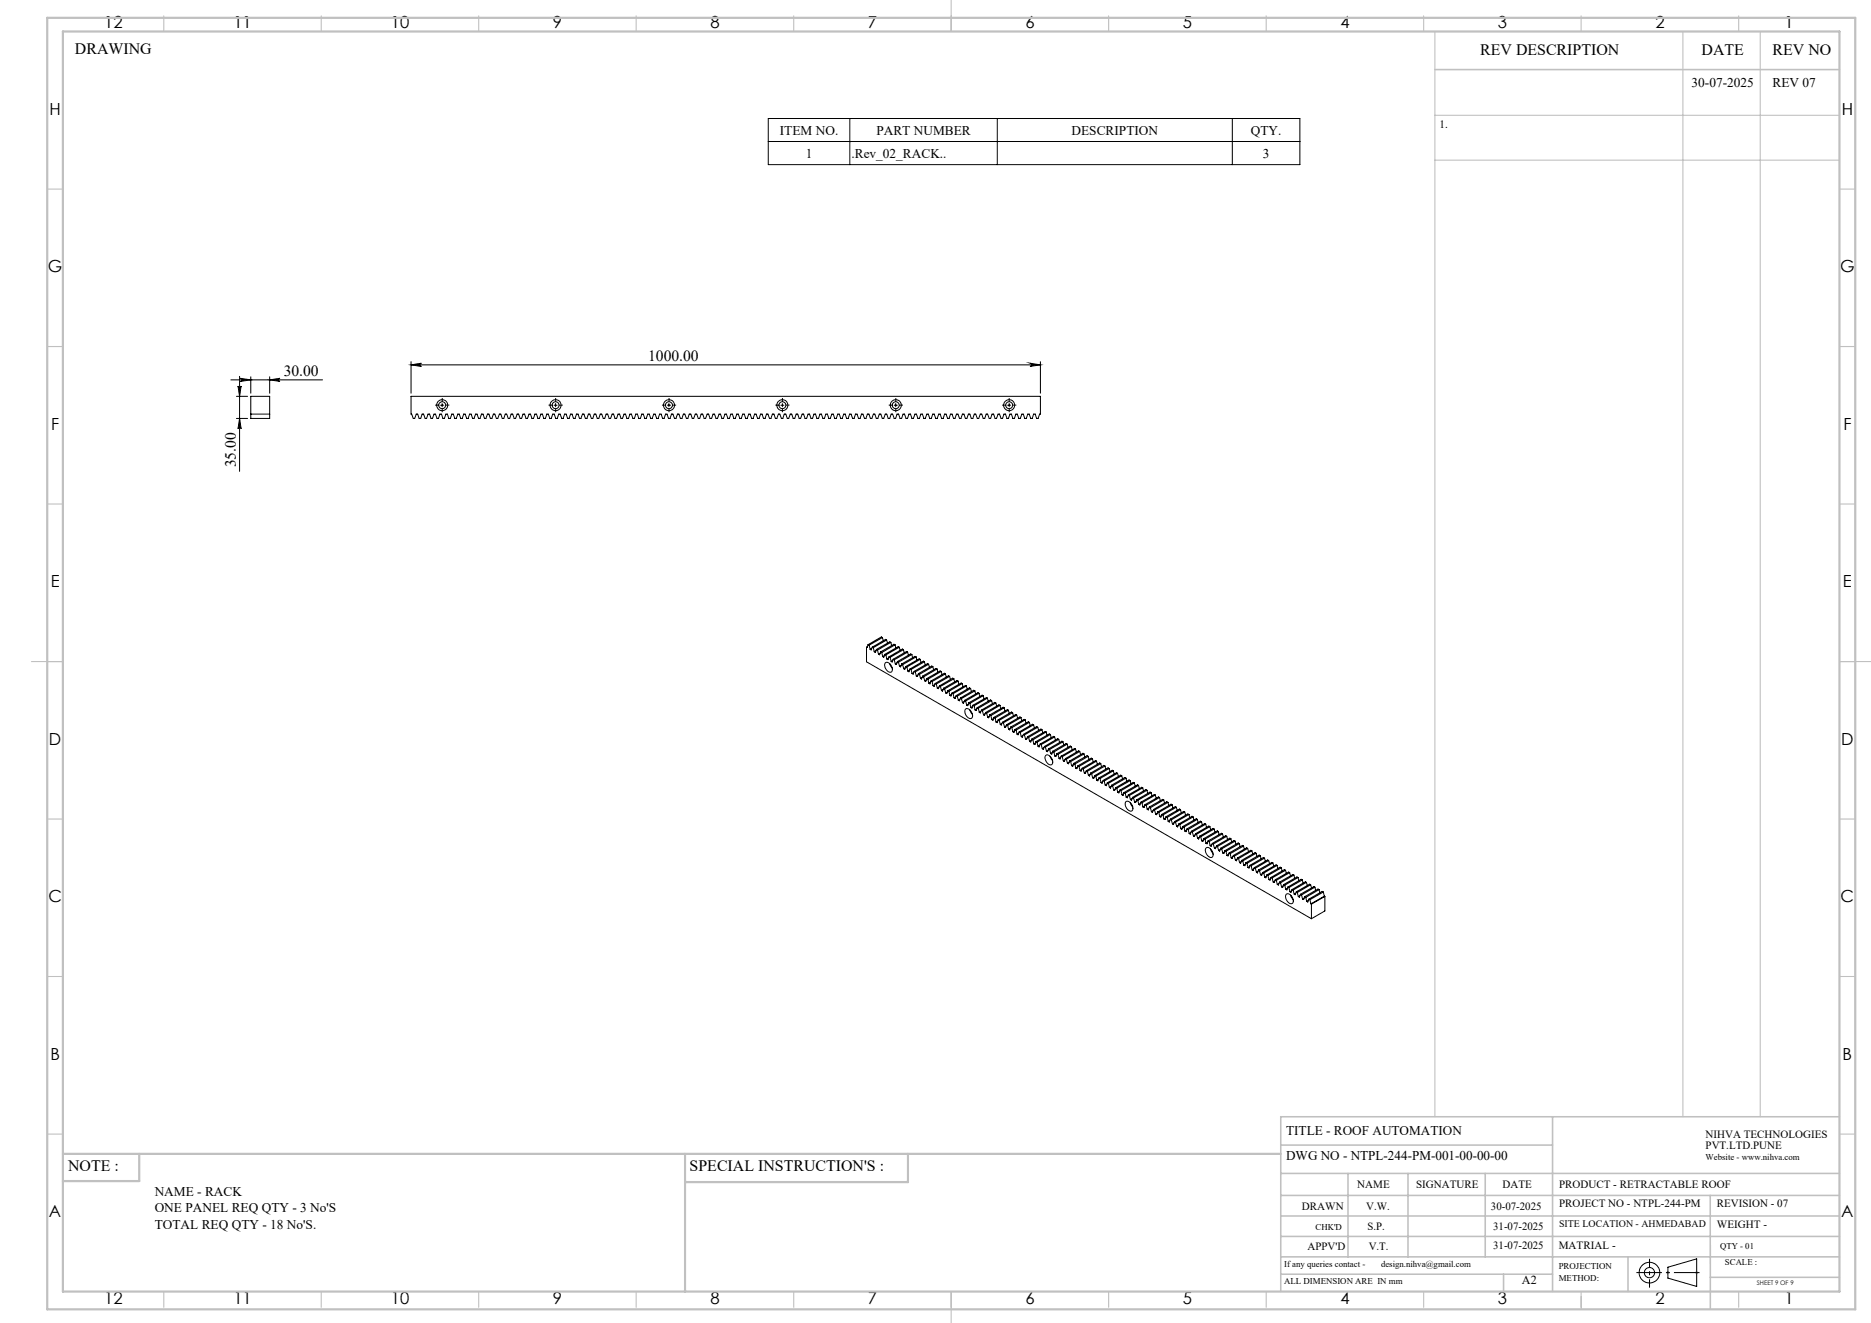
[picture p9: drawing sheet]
<svg xmlns="http://www.w3.org/2000/svg" width="594mm" height="420mm" viewBox="0 0 594 420" stroke-linecap="round" stroke-linejoin="round" font-family="sans-serif">
<g fill="none" stroke="#000" stroke-width=".32">
<path d="M243.9 37.6h168.8v14.7h-168.8zM269.8 37.6v14.7M316.6 37.6v14.7M391.2 37.6v14.7M243.9 44.9h168.8M76.1 119.5v30.1M79.6 119.6v5.2M85.6 119.6v5.2M130.5 114.8v10M130.5 115.8h199.8M130.5 115.8l3.3-.5a.51 .51 0 0 0-.5 .5 .51 .51 0 0 0 .5 .5zM327 115.3l3.3 .5-3.3 .5a.51 .51 0 0 0 .5-.5 .51 .51 0 0 0-.5-.5z"/>
<path d="M330.3 114.8v10M73.3 120.6h29.1M75.1 125.8h3.5M75.1 132.8h3.5M75.6 122.5a.49 .49 0 0 0 .5 .5 .49 .49 0 0 0 .5-.5l-.5 3.3zM76.1 132.8l.5 3.3a.49 .49 0 0 0-.5-.4 .49 .49 0 0 0-.5 .4zM76.3 120.1l3.3 .5-3.3 .5a.49 .49 0 0 0 .5-.5 .49 .49 0 0 0-.5-.5zM79.6 125.8h6v7h-6zM79.6 131.5h6M85.6 120.6l3.3-.5a.49 .49 0 0 0-.5 .5 .49 .49 0 0 0 .5 .5zM130.5 125.8h199.8v5.7h-.2l-.5 1.3h-.5l-.5-1.3h-.4l-.5 1.3h-.5l-.5-1.3h-.4l-.5 1.3h-.5l-.4-1.3h-.5l-.5 1.3h-.4l-.5-1.3h-.5l-.4 1.3h-.5l-.5-1.3h-.5l-.5 1.3h-.4l-.5-1.3h-.5l-.4 1.3h-.5l-.5-1.3h-.4l-.5 1.3h-.5l-.4-1.3h-.5l-.5 1.3h-.5l-.5-1.3h-.4l-.5 1.3h-.5l-.4-1.3h-.5l-.5 1.3h-.4l-.5-1.3h-.5l-.4 1.3h-.5l-.5-1.3h-.5l-.4 1.3h-.5l-.5-1.3h-.5l-.4 1.3h-.5l-.5-1.3h-.4l-.5 1.3h-.5l-.4-1.3h-.5l-.5 1.3h-.5l-.4-1.3h-.5l-.5 1.3h-.5l-.4-1.3h-.5l-.5 1.3h-.4l-.5-1.3h-.5l-.4 1.3h-.5l-.5-1.3h-.4l-.5 1.3h-.5l-.5-1.3h-.5l-.4 1.3h-.5l-.5-1.3h-.4l-.5 1.3h-.5l-.4-1.3h-.5l-.5 1.3h-.4l-.5-1.3h-.5l-.5 1.3h-.4l-.5-1.3h-.5l-.5 1.3h-.4l-.5-1.3h-.5l-.4 1.3h-.5l-.5-1.3h-.4l-.5 1.3h-.5l-.5-1.3h-.4l-.5 1.3h-.5l-.5-1.3h-.4l-.5 1.3h-.5l-.4-1.3h-.5l-.5 1.3h-.4l-.5-1.3h-.5l-.4 1.3h-.5l-.5-1.3h-.5l-.5 1.3h-.4l-.5-1.3h-.5l-.4 1.3h-.5l-.5-1.3h-.4l-.5 1.3h-.5l-.4-1.3h-.5l-.5 1.3h-.5l-.5-1.3h-.4l-.5 1.3h-.5l-.4-1.3h-.5l-.5 1.3h-.4l-.5-1.3h-.5l-.4 1.3h-.5l-.5-1.3h-.5l-.4 1.3h-.5l-.5-1.3h-.5l-.4 1.3h-.5l-.5-1.3h-.4l-.5 1.3h-.5l-.4-1.3h-.5l-.5 1.3h-.5l-.4-1.3h-.5l-.5 1.3h-.5l-.4-1.3h-.5l-.5 1.3h-.4l-.5-1.3h-.5l-.5 1.3h-.4l-.5-1.3h-.5l-.4 1.3h-.5l-.5-1.3h-.5l-.4 1.3h-.5l-.5-1.3h-.4l-.5 1.3h-.5l-.5-1.3h-.4l-.5 1.3h-.5l-.4-1.3h-.5l-.5 1.3h-.5l-.4-1.3h-.5l-.5 1.3h-.4l-.5-1.3h-.5l-.5 1.3h-.4l-.5-1.3h-.5l-.4 1.3h-.5l-.5-1.3h-.4l-.5 1.3h-.5l-.5-1.3h-.4l-.5 1.3h-.5l-.5-1.3h-.4l-.5 1.3h-.5l-.4-1.3h-.5l-.5 1.3h-.4l-.5-1.3h-.5l-.5 1.3h-.4l-.5-1.3h-.5l-.5 1.3h-.4l-.5-1.3h-.5l-.4 1.3h-.5l-.5-1.3h-.4l-.5 1.3h-.5l-.5-1.3h-.4l-.5 1.3h-.5l-.5-1.3h-.4l-.5 1.3h-.5l-.4-1.3h-.5l-.5 1.3h-.4l-.5-1.3h-.5l-.4 1.3h-.5l-.5-1.3h-.5l-.5 1.3h-.4l-.5-1.3h-.5l-.4 1.3h-.5l-.5-1.3h-.4l-.5 1.3h-.5l-.4-1.3h-.5l-.5 1.3h-.5l-.5-1.3h-.4l-.5 1.3h-.5l-.4-1.3h-.5l-.5 1.3h-.4l-.5-1.3h-.5l-.4 1.3h-.5l-.5-1.3h-.5l-.4 1.3h-.5l-.5-1.3h-.5l-.4 1.3h-.5l-.5-1.3h-.4l-.5 1.3h-.5l-.4-1.3h-.5l-.5 1.3h-.5l-.4-1.3h-.5l-.5 1.3h-.5l-.4-1.3h-.5l-.5 1.3h-.4l-.5-1.3h-.5l-.4 1.3h-.5l-.5-1.3h-.4l-.5 1.3h-.5l-.5-1.3h-.5l-.4 1.3h-.5l-.5-1.3h-.4l-.5 1.3h-.5l-.4-1.3h-.5l-.5 1.3h-.4l-.5-1.3h-.5l-.5 1.3h-.5l-.4-1.3h-.5l-.5 1.3h-.4l-.5-1.3h-.5l-.4 1.3h-.5l-.5-1.3h-.4l-.5 1.3h-.5l-.5-1.3h-.4l-.5 1.3h-.5l-.5-1.3h-.4l-.5 1.3h-.5l-.4-1.3h-.5l-.5 1.3h-.4l-.5-1.3h-.5l-.5 1.3h-.4l-.5-1.3h-.5l-.5 1.3h-.4l-.5-1.3h-.5l-.4 1.3h-.5l-.5-1.3h-.4l-.5 1.3h-.5l-.4-1.3h-.5l-.5 1.3h-.5l-.5-1.3h-.4l-.5 1.3h-.5l-.4-1.3h-.5l-.5 1.3h-.4l-.5-1.3h-.5l-.4 1.3h-.5l-.5-1.3h-.5l-.4 1.3h-.5l-.5-1.3h-.5l-.4 1.3h-.5l-.5-1.3h-.4l-.5 1.3h-.5l-.4-1.3h-.5l-.5 1.3h-.5l-.4-1.3h-.5l-.5 1.3h-.5l-.4-1.3h-.5l-.5 1.3h-.4l-.5-1.3h-.5l-.4 1.3h-.5l-.5-1.3h-.4l-.5 1.3h-.5l-.5-1.3h-.2zM139.9 128.6h1"/>
<path d="M140.4 128.1v1M175.9 128.6h1M176.4 128.1v1M211.9 128.6h1M212.4 128.1v1M247.9 128.6h1M248.4 128.1v1M283.9 128.6h1M284.4 128.1v1M319.9 128.6h1M320.4 128.1v1M275.1 205.5v4.6l141.2 81.6"/>
<path d="M275.3 205.3l-.2 .2M275.6 204.7l.3 .1M275.6 204.7l-.4 .9-.1-.1M275.9 204.8l.4 1.3M276.8 205.9l-.5 .2M276.9 205.4l-.3 .9-.3-.2M276.9 205.4l.3 .2M277.2 205.6l.4 1.3M278.1 206.6l-.5 .3M278.2 206.2l-.3 .9-.3-.2M278.2 206.2l.4 .2M278.6 206.4l.3 1.3"/>
<path d="M279.4 207.4l-.5 .3M279.6 207l-.3 .9-.4-.2M279.6 207l.3 .2M279.9 207.2l.3 1.2M280.1 202.4l-4.2 2.4M280.1 202.4l.3 1M280.1 202.4l-.3-.2-4.2 2.5M280.8 208.2l-.6 .2M280.9 207.7l-.3 1-.4-.3M280.9 207.7l.3 .2M281.1 210.4a2.01 2.01 0 0 1 2 2.8 1.91 1.91 0 0 1-2.3-2.2zM281.2 207.9l.4 1.3"/>
<path d="M281.5 203.2l-.3-.2-4.3 2.4M281.5 203.2l-4.3 2.4M281.5 203.2l.3 1M282.1 208.9l-.5 .3M282.3 208.5l.3 .2M282.3 208.5l-.4 .9-.3-.2M282.5 210.7l.7 1.4M282.6 208.7l.3 1.3M282.8 203.9l-4.2 2.5M282.8 203.9l.3 1M282.8 203.9l-.3-.2-4.3 2.5M283.4 209.7l-.5 .3"/>
<path d="M283.6 209.3l-.4 .9-.3-.2M283.6 209.3l.3 .2M283.9 209.5l.3 1.3M284.2 204.7l-4.3 2.5M284.2 204.7l.2 1M284.2 204.7l-.4-.2-4.2 2.5M284.8 210.4l-.6 .4M284.9 210l-.3 .9-.4-.1M284.9 210l.4 .2M285.3 210.2l.3 1.3M285.5 205.5l-4.3 2.4M285.5 205.5l.2 1"/>
<path d="M285.5 205.5l-.3-.2-4.3 2.4M286.1 211.2l-.5 .3M286.2 210.8l-.3 .9-.3-.2M286.2 210.8l.4 .2M286.6 211l.3 1.3M286.8 206.3l-4.2 2.4M286.8 206.3l.3 .9M286.8 206.3l-.3-.3-4.2 2.5M287.4 212l-.5 .3M287.6 211.6l-.4 .9-.3-.2M287.6 211.6l.3 .2M287.9 211.8l.4 1.3"/>
<path d="M288.1 207l-.3-.2-4.2 2.5M288.1 207l-4.2 2.5M288.1 207l.3 1M288.7 212.8l-.4 .3M288.9 212.4l.3 .1M288.9 212.4l-.3 .9-.3-.2M289.2 212.5l.4 1.3M289.5 207.8l-4.2 2.4M289.5 207.8l.2 1M289.5 207.8l-.4-.2-4.2 2.4M290.1 213.6l-.5 .2M290.2 213.1l-.3 .9-.3-.2"/>
<path d="M290.2 213.1l.4 .2M290.6 213.3l.3 1.3M290.8 208.5l-4.2 2.5M290.8 208.5l.3 1.1M290.8 208.5l-.3-.1-4.3 2.4M291.4 214.3l-.5 .3M291.6 213.9l-.3 .9-.4-.2M291.6 213.9l.3 .2M291.9 214.1l.3 1.3M292.1 209.3l-4.2 2.5M292.1 209.3l.3 1M292.1 209.3l-.3-.2-4.2 2.5"/>
<path d="M292.8 215.1l-.6 .3M292.9 214.6l-.3 1-.4-.2M292.9 214.6l.3 .3M293.2 214.9l.4 1.2M293.5 210.1l-.3-.2-4.3 2.5M293.5 210.1l-4.3 2.4M293.5 210.1l.3 1M294.1 215.8l-.5 .3M294.3 215.4l-.4 .9-.3-.2M294.3 215.4l.3 .2M294.6 215.6l.3 1.3M294.8 210.9l-4.2 2.4"/>
<path d="M294.8 210.9l.3 1M294.8 210.9l-.3-.2-4.3 2.4M295.4 216.6l-.5 .3M295.6 216.2l-.4 .9-.3-.2M295.6 216.2l.3 .2M295.9 216.4l.3 1.3M296.2 211.6l-4.3 2.5M296.2 211.6l.2 1M296.2 211.6l-.4-.2-4.2 2.5M296.8 217.4l-.6 .3M296.9 217l-.3 .9-.4-.2M296.9 217l.4 .2"/>
<path d="M297.3 217.2l.3 1.3M297.5 212.4l-4.3 2.5M297.5 212.4l.2 1M297.5 212.4l-.4-.2-4.2 2.4M298.1 218.1l-.5 .4M298.2 217.8l-.3 .8-.3-.1M298.2 217.8l.4 .1M298.6 217.9l.3 1.3M298.8 213.2l-4.2 2.4M298.8 213.2l.3 1M298.8 213.2l-.3-.2-4.2 2.4M299.4 218.9l-.5 .3"/>
<path d="M299.6 218.5l-.4 .9-.3-.2M299.6 218.5l.3 .2M299.9 218.7l.3 1.3M300.1 213.9l-4.2 2.5M300.1 213.9l.3 1M300.1 213.9l-.3-.2-4.2 2.5M300.7 219.7l-.5 .3M300.9 219.3l-.3 .9-.4-.2M300.9 219.3l.3 .2M301.2 219.5l.4 1.3M301.5 214.7l-.3-.2-4.3 2.5M301.5 214.7l-4.2 2.5"/>
<path d="M301.5 214.7l.2 1M302.8 215.5l-4.2 2.4M302.8 215.5l.3 1M302.8 215.5l-.3-.2-4.3 2.5M304.2 216.2l-4.3 2.5M304.2 216.2l.2 1.1M304.2 216.2l-.4-.1-4.2 2.4M305.5 217l-.3-.2-4.3 2.5M305.5 217l-4.3 2.5M305.5 217l.3 1M306.8 217.8l-4.2 2.4M306.8 217.8l.3 1"/>
<path d="M306.8 217.8l-.3-.2-4.3 2.4M308.2 218.6l-4.3 2.4M308.2 218.6l.2 1M308.2 218.6l-.4-.2-4.2 2.4M309.5 219.3l-4.3 2.5M309.5 219.3l.2 1M309.5 219.3l-.4-.2-4.2 2.5M302.1 220.5l-.5 .3M302.2 220l-.3 1-.3-.2M302.2 220l.4 .2M302.6 220.2l.3 1.3M303.4 221.2l-.5 .3"/>
<path d="M303.6 220.8l-.4 .9-.3-.2M303.6 220.8l.3 .2M303.9 221l.3 1.3M304.8 222l-.6 .3M304.9 221.6l-.3 .9-.4-.2M304.9 221.6l.3 .2M305.2 221.8l.4 1.3M306.1 222.8l-.5 .3M306.2 222.3l-.3 1-.3-.2M306.2 222.3l.4 .2M306.6 222.5l.3 1.4M306.6 225.1a1.98 1.98 0 0 1 1.8 3 2.04 2.04 0 0 1-1.8-3z"/>
<path d="M307.4 223.5l-.5 .4M307.6 223.1l-.4 .9-.3-.1M307.6 223.1l.3 .2M307.9 225.4l.8 1.4M307.9 223.3l.3 1.3M308.8 224.3l-.6 .3M308.9 223.9l-.3 .9-.4-.2M308.9 223.9l.3 .2M309.2 224.1l.4 1.3M310.1 225.1l-.5 .3M310.2 224.7l-.3 .9-.3-.2M310.2 224.7l.4 .1"/>
<path d="M310.6 224.8l.3 1.3M310.8 220.1l-.3-.2-4.3 2.4M310.8 220.1l-4.2 2.4M310.8 220.1l.3 1M311.4 225.9l-.5 .2M311.6 225.4l-.4 .9-.3-.2M311.6 225.4l.3 .2M311.9 225.6l.3 1.3M312.1 220.9l-4.2 2.4M312.1 220.9l.3 1M312.1 220.9l-.3-.2-4.2 2.4M312.7 226.6l-.5 .3"/>
<path d="M312.9 226.2l-.3 .9-.4-.2M312.9 226.2l.3 .2M313.2 226.4l.4 1.3M313.5 221.6l-.3-.1-4.3 2.4M313.5 221.6l-4.3 2.5M313.5 221.6l.2 1.1M314.1 227.4l-.5 .3M314.2 227l-.3 .9-.3-.2M314.2 227l.4 .2M314.6 227.2l.3 1.2M314.8 222.4l-.3-.2-4.3 2.5M314.8 222.4l-4.2 2.4"/>
<path d="M314.8 222.4l.3 1M315.4 228.2l-.5 .2M315.6 227.7l.3 .2M315.6 227.7l-.4 1-.3-.3M315.9 227.9l.3 1.3M316.2 223.2l-4.3 2.4M316.2 223.2l.2 1M316.2 223.2l-.4-.2-4.2 2.4M316.8 228.9l-.6 .3M316.9 228.5l-.3 .9-.4-.2M316.9 228.5l.3 .2M317.2 228.7l.4 1.3"/>
<path d="M317.5 223.9l-4.3 2.5M317.5 223.9l.2 1M317.5 223.9l-.4-.2-4.2 2.5M318.1 229.7l-.5 .3M318.2 229.3l-.3 .9-.3-.2M318.2 229.3l.4 .2M318.6 229.5l.3 1.3M318.8 224.7l-4.2 2.5M318.8 224.7l.3 1M318.8 224.7l-.3-.2-4.3 2.5M319.4 230.5l-.5 .3M319.6 230.1l-.4 .8-.3-.1"/>
<path d="M319.6 230.1l.3 .1M319.9 230.2l.3 1.3M320.1 225.5l-4.2 2.4M320.1 225.5l.3 1M320.1 225.5l-.3-.2-4.2 2.4M320.7 231.2l-.5 .3M320.9 230.8l-.3 .9-.4-.2M320.9 230.8l.3 .2M321.2 231l.4 1.3M321.5 226.3l-4.3 2.4M321.5 226.3l.2 .9M321.5 226.3l-.4-.3-4.2 2.5"/>
<path d="M322.1 232l-.5 .3M322.2 231.6l-.3 .9-.3-.2M322.2 231.6l.4 .2M322.6 231.8l.3 1.3M322.8 227l-4.2 2.5M322.8 227l.3 1M322.8 227l-.3-.2-4.3 2.5M323.4 232.8l-.5 .3M323.6 232.4l-.4 .9-.3-.2M323.6 232.4l.3 .1M323.9 232.5l.3 1.3M324.1 227.8l-.3-.2-4.2 2.5"/>
<path d="M324.1 227.8l-4.2 2.4M324.1 227.8l.3 1M324.7 233.6l-.5 .2M324.9 233.1l.3 .2M324.9 233.1l-.3 1-.4-.3M325.2 233.3l.4 1.3M325.5 228.5l-4.3 2.5M325.5 228.5l.2 1.1M325.5 228.5l-.3-.1-4.3 2.4M326.1 234.3l-.5 .3M326.2 233.9l-.3 .9-.3-.2M326.2 233.9l.4 .2"/>
<path d="M326.6 234.1l.3 1.3M326.8 229.3l-4.2 2.5M326.8 229.3l.3 1M326.8 229.3l-.3-.2-4.3 2.5M327.4 235.1l-.5 .3M327.6 234.7l-.4 .9-.3-.2M327.6 234.7l.3 .2M327.9 234.9l.3 1.3M328.2 230.1l-4.3 2.4M328.2 230.1l.2 1M328.2 230.1l-.4-.2-4.2 2.5M328.8 235.8l-.6 .4"/>
<path d="M328.9 235.4l-.3 .9-.4-.1M328.9 235.4l.3 .2M329.2 235.6l.4 1.3M329.5 230.9l-4.3 2.4M329.5 230.9l.2 1M329.5 230.9l-.4-.2-4.2 2.4M330.1 236.6l-.5 .3M330.2 236.2l.4 .2M330.2 236.2l-.3 .9-.3-.2M330.6 236.4l.3 1.3M330.8 231.7l-.3-.3-4.3 2.5M330.8 231.7l-4.2 2.4"/>
<path d="M330.8 231.7l.3 .9M331.4 237.4l-.5 .3M331.6 237l-.4 .9-.3-.2M331.6 237l.3 .2M331.9 237.2l.3 1.3M331.9 239.9a1.41 1.41 0 0 1 2.1 1.1 .98 .98 0 0 1 .2 1.3 .98 .98 0 0 1-1.3 .3 2.44 2.44 0 0 1-1-2.7zM332.1 232.4l-4.2 2.5M332.1 232.4l.3 1M332.1 232.4l-.3-.2-4.2 2.5M332.7 238.2l-.5 .3M332.9 237.8l-.3 .8-.4-.1M332.9 237.8l.3 .1"/>
<path d="M333.2 237.9l.4 1.3M333.5 233.2l-4.3 2.4M333.5 233.2l.2 1M333.5 233.2l-.4-.2-4.2 2.4M334.1 238.9l-.5 .3M334.2 238.5l-.3 .9-.3-.2M334.2 238.5l.4 .2M334.6 238.7l.3 1.3M334.8 233.9l-4.2 2.5M334.8 233.9l.3 1.1M334.8 233.9l-.3-.1-4.3 2.4M335.4 239.7l-.5 .3"/>
<path d="M335.6 239.3l-.4 .9-.3-.2M335.6 239.3l.3 .2M335.9 239.5l.3 1.3M336.1 234.7l-.3-.2-4.2 2.5M336.1 234.7l-4.2 2.5M336.1 234.7l.3 1M337.5 235.5l-4.3 2.4M337.5 235.5l.2 1M337.5 235.5l-.4-.2-4.2 2.5M338.8 236.2l-4.2 2.5M338.8 236.2l.3 1.1M338.8 236.2l-.3-.1-4.3 2.4"/>
<path d="M340.1 237l-4.2 2.5M340.1 237l.3 1M340.1 237l-.3-.2-4.2 2.5M341.5 237.8l-4.3 2.4M341.5 237.8l.2 1M341.5 237.8l-.4-.2-4.2 2.4M342.8 238.6l-4.2 2.4M342.8 238.6l.3 1M342.8 238.6l-.3-.2-4.3 2.4M344.1 239.3l-.3-.2-4.3 2.5M344.1 239.3l-4.2 2.5M344.1 239.3l.3 1"/>
<path d="M333.4 240.1l.8 1.4M336.7 240.5l-.5 .3M336.9 240l.3 .2M336.9 240l-.4 1-.3-.2M337.2 240.2l.4 1.3M338.1 241.2l-.5 .3M338.2 240.8l.4 .2M338.2 240.8l-.3 .9-.3-.2M338.6 241l.3 1.3M339.4 242l-.5 .3M339.5 241.6l-.3 .9-.3-.2M339.5 241.6l.4 .2"/>
<path d="M339.9 241.8l.3 1.3M340.7 242.8l-.5 .3M340.9 242.3l-.3 1-.4-.2M340.9 242.3l.3 .3M341.2 242.6l.4 1.3M342.1 243.5l-.5 .4M342.2 243.1l-.3 .9-.3-.1M342.2 243.1l.3 .2M342.5 243.3l.4 1.3M343.4 244.3l-.5 .3M343.6 243.9l-.4 .9-.3-.2M343.6 243.9l.3 .2"/>
<path d="M343.9 244.1l.3 1.3M344.7 245.1l-.5 .3M344.9 244.7l-.3 .9-.4-.2M344.9 244.7l.3 .1M345.2 244.8l.3 1.4M345.5 240.1l-4.3 2.5M345.5 240.1l.2 1M345.5 240.1l-.4-.2-4.2 2.4M346.1 245.9l-.6 .3M346.2 245.4l-.3 1-.4-.2M346.2 245.4l.4 .2M346.6 245.6l.3 1.3"/>
<path d="M346.8 240.9l-4.3 2.4M346.8 240.9l.3 1M346.8 240.9l-.3-.2-4.3 2.4M347.4 246.6l-.5 .3M347.6 246.2l.3 .2M347.6 246.2l-.4 .9-.3-.2M347.9 246.4l.3 1.3M348.1 241.6l-4.2 2.5M348.1 241.6l.3 1.1M348.1 241.6l-.3-.1-4.2 2.4M348.7 247.4l-.5 .3M348.9 247l-.4 .9-.3-.2"/>
<path d="M348.9 247l.3 .2M349.2 247.2l.4 1.2M349.5 242.4l-4.3 2.4M349.5 242.4l.2 1M349.5 242.4l-.4-.2-4.2 2.5M350.1 248.2l-.5 .2M350.2 247.7l-.3 1-.3-.3M350.2 247.7l.4 .2M350.6 247.9l.3 1.3M350.8 243.2l-4.2 2.4M350.8 243.2l.2 1M350.8 243.2l-.4-.2-4.2 2.4"/>
<path d="M351.4 248.9l-.5 .3M351.5 248.5l-.3 .9-.3-.2M351.5 248.5l.4 .2M351.9 248.7l.3 1.3M352.1 244l-4.2 2.4M352.1 244l.3 1M352.1 244l-.3-.2-4.2 2.4M352.7 249.7l-.5 .3M352.9 249.3l.3 .2M352.9 249.3l-.3 .9-.4-.2M353.2 249.5l.4 1.3M353.4 244.7l-.3-.2-4.2 2.5"/>
<path d="M353.4 244.7l-4.2 2.5M353.4 244.7l.3 1M354.1 250.5l-.5 .3M354.2 250.1l-.3 .8-.3-.1M354.2 250.1l.3 .1M354.5 250.2l.4 1.3M354.8 245.5l-.3-.2-4.3 2.4M354.8 245.5l-4.2 2.4M354.8 245.5l.3 1M355.4 251.2l-.5 .3M355.6 250.8l-.4 .9-.3-.2M355.6 250.8l.3 .2"/>
<path d="M355.9 251l.3 1.3M356.1 246.3l-4.2 2.4M356.1 246.3l.3 .9M356.1 246.3l-.3-.2-4.3 2.4M356.7 252l-.5 .3M356.9 251.6l-.3 .9-.4-.2M356.9 251.6l.3 .2M357.2 251.8l.3 1.3M357.5 247l-.4-.2-4.2 2.5M357.5 247l-4.3 2.5M357.5 247l.2 1M357.5 254.4a1.98 1.98 0 0 1 1.8 3 2.04 2.04 0 0 1-1.8-3z"/>
<path d="M358.1 252.8l-.6 .3M358.2 252.4l-.3 .9-.4-.2M358.2 252.4l.4 .1M358.6 252.5l.3 1.3M358.8 254.8l.8 1.4M358.8 247.8l-4.3 2.4M358.8 247.8l.3 1M358.8 247.8l-.3-.2-4.3 2.5M359.4 253.6l-.5 .2M359.6 253.1l.3 .2M359.6 253.1l-.4 1-.3-.3M359.9 253.3l.3 1.3"/>
<path d="M360.1 248.5l-.3-.1-4.2 2.4M360.1 248.5l-4.2 2.5M360.1 248.5l.3 1.1M360.7 254.3l-.5 .3M360.9 253.9l.3 .2M360.9 253.9l-.4 .9-.3-.2M361.2 254.1l.4 1.3M361.5 249.3l-4.3 2.5M361.5 249.3l.2 1M361.5 249.3l-.4-.2-4.2 2.5M362.1 255.1l-.5 .3M362.2 254.7l-.3 .9-.3-.2"/>
<path d="M362.2 254.7l.3 .2M362.5 254.9l.4 1.3M362.8 250.1l-4.2 2.4M362.8 250.1l.2 1M362.8 250.1l-.3-.2-4.3 2.5M363.4 255.9l-.5 .3M363.5 255.4l-.3 .9-.3-.1M363.5 255.4l.4 .2M363.9 255.6l.3 1.3M364.1 250.9l-.3-.2-4.2 2.4M364.1 250.9l-4.2 2.4M364.1 250.9l.3 1"/>
<path d="M364.7 256.6l-.5 .3M364.9 256.2l-.3 .9-.4-.2M364.9 256.2l.3 .2M365.2 256.4l.3 1.3M365.5 251.7l-4.3 2.4M365.5 251.7l.2 .9M365.5 251.7l-.4-.3-4.2 2.5M366.1 257.4l-.6 .3M366.2 257l.3 .2M366.2 257l-.3 .9-.4-.2M366.5 257.2l.4 1.3M366.8 252.4l-.3-.2-4.3 2.5"/>
<path d="M366.8 252.4l-4.3 2.5M366.8 252.4l.3 1M367.4 258.2l-.5 .3M367.6 257.8l.3 .1M367.6 257.8l-.4 .8-.3-.1M367.9 257.9l.3 1.3M368.1 253.2l-4.2 2.4M368.1 253.2l.3 1M368.1 253.2l-.3-.2-4.3 2.4M368.7 258.9l-.5 .3M368.9 258.5l-.4 .9-.3-.2M368.9 258.5l.3 .2"/>
<path d="M369.2 258.7l.3 1.3M369.5 253.9l-.4-.1-4.2 2.4M369.5 253.9l-4.3 2.5M369.5 253.9l.2 1.1M370.1 259.7l-.6 .3M370.2 259.3l-.3 .9-.4-.2M370.2 259.3l.4 .2M370.6 259.5l.3 1.3M370.8 254.7l-4.3 2.5M370.8 254.7l.3 1M370.8 254.7l-.3-.2-4.3 2.5M372.1 255.5l-4.2 2.4"/>
<path d="M372.1 255.5l.3 1M372.1 255.5l-.3-.2-4.2 2.5M373.5 256.3l-4.3 2.4M373.5 256.3l.2 1M373.5 256.3l-.4-.2-4.2 2.4M374.8 257l-4.2 2.5M374.8 257l.2 1M374.8 257l-.3-.2-4.3 2.5M376.1 257.8l-.3-.2-4.3 2.5M376.1 257.8l-4.2 2.5M376.1 257.8l.3 1M377.5 258.6l-4.3 2.4"/>
<path d="M377.5 258.6l.2 1M377.5 258.6l-.4-.2-4.2 2.4M378.8 259.3l-4.3 2.5M378.8 259.3l.3 1M378.8 259.3l-.3-.2-4.3 2.5M371.4 260.5l-.5 .3M371.5 260.1l-.3 .9-.3-.2M371.5 260.1l.4 .2M371.9 260.3l.3 1.2M372.7 261.2l-.5 .3M372.9 260.8l.3 .2M372.9 260.8l-.4 .9-.3-.2"/>
<path d="M373.2 261l.4 1.3M374.1 262l-.5 .3M374.2 261.6l.3 .2M374.2 261.6l-.3 .9-.3-.2M374.5 261.8l.4 1.3M375.4 262.8l-.5 .3M375.5 262.4l-.3 .9-.3-.2M375.5 262.4l.4 .2M375.9 262.6l.3 1.3M376.7 263.5l-.5 .4M376.9 263.1l-.3 .9-.4-.1M376.9 263.1l.3 .2"/>
<path d="M377.2 263.3l.3 1.3M378.1 264.3l-.6 .3M378.2 263.9l-.3 .9-.4-.2M378.2 263.9l.3 .2M378.5 264.1l.4 1.3M379.4 265.1l-.5 .3M379.6 264.7l.3 .1M379.6 264.7l-.4 .9-.3-.2M379.9 264.8l.3 1.4M380.1 260.1l-4.2 2.5M380.1 260.1l.3 1M380.1 260.1l-.3-.2-4.3 2.5"/>
<path d="M380.7 265.9l-.5 .3M380.9 265.4l-.4 1-.3-.2M380.9 265.4l.3 .2M381.2 265.6l.3 1.3M381.5 260.9l-4.3 2.4M381.5 260.9l.2 1M381.5 260.9l-.4-.2-4.2 2.4M382.1 266.6l-.6 .3M382.2 266.2l-.3 .9-.4-.2M382.2 266.2l.4 .2M382.6 266.4l.3 1.3M382.8 261.6l-.4-.1-4.2 2.4"/>
<path d="M382.8 261.6l-4.3 2.5M382.8 261.6l.2 1.1M382.8 269.3a1.4 1.4 0 0 1 2.1 1.1 1.09 1.09 0 0 1-.5 1.8 2.36 2.36 0 0 1-1.6-2.9zM383.4 267.4l-.5 .3M383.5 267l-.3 .9-.3-.2M383.5 267l.4 .2M383.9 267.2l.3 1.3M384.1 262.4l-4.2 2.4M384.1 262.4l.3 1M384.1 262.4l-.3-.2-4.2 2.5M384.3 269.5l.8 1.4M384.7 268.2l-.5 .3"/>
<path d="M384.9 267.7l-.4 1-.3-.2M384.9 267.7l.3 .3M385.2 268l.4 1.2M385.4 263.2l-4.2 2.4M385.4 263.2l.3 1M385.4 263.2l-.3-.2-4.2 2.4M386 268.9l-.4 .3M386.2 268.5l-.3 .9-.3-.2M386.2 268.5l.3 .2M386.5 268.7l.4 1.3M386.8 264l-4.2 2.4M386.8 264l.2 1"/>
<path d="M386.8 264l-.3-.2-4.3 2.4M387.4 269.7l-.5 .3M387.5 269.3l-.3 .9-.3-.2M387.5 269.3l.4 .2M387.9 269.5l.3 1.3M388.1 264.7l-4.2 2.5M388.1 264.7l.3 1M388.1 264.7l-.3-.2-4.3 2.5M388.7 270.5l-.5 .3M388.9 270.1l-.4 .9-.3-.2M388.9 270.1l.3 .1M389.2 270.2l.3 1.4"/>
<path d="M389.5 265.5l-4.3 2.5M389.5 265.5l.2 1M389.5 265.5l-.4-.2-4.2 2.4M390.1 271.2l-.6 .4M390.2 270.8l-.3 .9-.4-.1M390.2 270.8l.3 .2M390.5 271l.4 1.3M390.8 266.3l-4.3 2.4M390.8 266.3l.3 1M390.8 266.3l-.3-.2-4.3 2.4M391.4 272l-.5 .3M391.5 271.6l-.3 .9-.3-.2"/>
<path d="M391.5 271.6l.4 .2M391.9 271.8l.3 1.3M392.1 267l-4.2 2.5M392.1 267l.3 1M392.1 267l-.3-.2-4.3 2.5M392.7 272.8l-.5 .3M392.9 272.4l-.4 .9-.3-.2M392.9 272.4l.3 .2M393.2 272.6l.3 1.2M393.5 267.8l-.4-.2-4.2 2.5M393.5 267.8l-4.3 2.4M393.5 267.8l.2 1"/>
<path d="M394.1 273.6l-.6 .2M394.2 273.1l-.3 1-.4-.3M394.2 273.1l.3 .2M394.5 273.3l.4 1.3M394.8 268.6l-4.3 2.4M394.8 268.6l.2 1M394.8 268.6l-.4-.2-4.2 2.4M395.4 274.3l-.5 .3M395.5 273.9l.4 .2M395.5 273.9l-.3 .9-.3-.2M395.9 274.1l.3 1.3M396.1 269.3l-4.2 2.5"/>
<path d="M396.1 269.3l.3 1.1M396.1 269.3l-.3-.1-4.3 2.4M396.7 275.1l-.5 .3M396.9 274.7l-.4 .9-.3-.2M396.9 274.7l.3 .2M397.2 274.9l.3 1.3M397.4 270.1l-4.2 2.5M397.4 270.1l.3 1M397.4 270.1l-.3-.2-4.2 2.5M398 275.9l-.5 .3M398.2 275.4l-.3 .9-.4-.1M398.2 275.4l.3 .2"/>
<path d="M398.5 275.6l.4 1.3M398.8 270.9l-4.3 2.4M398.8 270.9l.2 1M398.8 270.9l-.3-.2-4.3 2.4M399.4 276.6l-.5 .3M399.5 276.2l-.3 .9-.3-.2M399.5 276.2l.4 .2M399.9 276.4l.3 1.3M400.1 271.7l-4.2 2.4M400.1 271.7l.3 .9M400.1 271.7l-.3-.3-4.3 2.5M400.7 277.4l-.5 .3"/>
<path d="M400.9 277l-.4 .9-.3-.2M400.9 277l.3 .2M401.2 277.2l.3 1.3M401.5 272.4l-4.3 2.5M401.5 272.4l.2 1M401.5 272.4l-.4-.2-4.2 2.5M402.1 278.2l-.6 .3M402.2 277.8l.3 .1M402.2 277.8l-.3 .9-.4-.2M402.5 277.9l.4 1.3M402.8 273.2l-.4-.2-4.2 2.4M402.8 273.2l-4.3 2.4"/>
<path d="M402.8 273.2l.2 1M403.4 279l-.5 .2M403.5 278.5l.4 .2M403.5 278.5l-.3 .9-.3-.2M403.9 278.7l.3 1.3M404.1 273.9l-.3-.1-4.3 2.4M404.1 273.9l-4.2 2.5M404.1 273.9l.3 1.1M404.7 279.7l-.5 .3M404.9 279.3l-.4 .9-.3-.2M404.9 279.3l.3 .2M405.2 279.5l.3 1.3"/>
<path d="M405.4 274.7l-4.2 2.5M405.4 274.7l.3 1M405.4 274.7l-.3-.2-4.2 2.5M406.8 275.5l-.4-.2-4.2 2.5M406.8 275.5l-4.3 2.4M406.8 275.5l.2 1M408.1 276.3l-4.2 2.4M408.1 276.3l.3 1M408.1 276.3l-.3-.2-4.3 2.4M409.4 277l-4.2 2.5M409.4 277l.3 1M409.4 277l-.3-.2-4.2 2.5"/>
<path d="M410.8 277.8l-4.3 2.5M410.8 277.8l.2 1M410.8 277.8l-.3-.2-4.3 2.5M412.1 278.6l-.3-.2-4.3 2.4M412.1 278.6l-4.2 2.4M412.1 278.6l.3 1M413.5 279.3l-4.3 2.5M413.5 279.3l.2 1M413.5 279.3l-.4-.2-4.2 2.5M406 280.5l-.5 .3M406.2 280.1l-.3 .9-.4-.2M406.2 280.1l.3 .2"/>
<path d="M406.5 280.3l.4 1.2M407.4 281.3l-.5 .2M407.5 280.8l-.3 .9-.3-.2M407.5 280.8l.4 .2M407.9 281l.3 1.3M408.4 283.8a1.98 1.98 0 0 1 1.8 3 2.08 2.08 0 0 1-1.8-3zM408.7 282l-.5 .3M408.9 281.6l.3 .2M408.9 281.6l-.3 .9-.4-.2M409.2 281.8l.3 1.3M409.8 284.2l.7 1.4M410 282.8l-.5 .3"/>
<path d="M410.2 282.4l.3 .2M410.2 282.4l-.3 .9-.4-.2M410.5 282.6l.4 1.3M411.4 283.5l-.5 .4M411.6 283.1l-.4 .9-.3-.1M411.6 283.1l.3 .2M411.9 283.3l.3 1.3M412.7 284.3l-.5 .3M412.9 283.9l-.4 .9-.3-.2M412.9 283.9l.3 .2M413.2 284.1l.3 1.3M414.1 285.1l-.6 .3"/>
<path d="M414.2 284.7l-.3 .9-.4-.2M414.2 284.7l.3 .2M414.5 284.9l.4 1.3M414.8 280.1l-4.3 2.5M414.8 280.1l.2 1M414.8 280.1l-.4-.2-4.2 2.5M415.4 285.9l-.5 .3M415.5 285.5l.4 .1M415.5 285.5l-.3 .9-.3-.2M415.9 285.6l.3 1.3M416.1 280.9l-.3-.2-4.2 2.4M416.1 280.9l-4.2 2.4"/>
<path d="M416.1 280.9l.3 1M416.2 286.9l.1 .1M416.3 287v4.7M417.4 281.6l-4.2 2.5M417.4 281.6l.3 1.1M417.4 281.6l-.3-.1-4.2 2.4M418.8 282.4l-.4-.2-4.2 2.5M418.8 282.4l-4.3 2.5M418.8 282.4l.2 1M420.1 283.2l-4.2 2.4M420.1 283.2l.3 1.3M420.1 283.2l-.3-.2-4.3 2.5"/>
<path d="M420.4 284.5l-4.2 2.4M420.4 284.5l.2 .1M420.6 284.6v4.6l-4.3 2.5M420.6 284.6l-4.3 2.4M529.5 402.3l9.2-2.7v8.8l-9.2-2.7z"/>
<circle cx="140.4" cy="128.6" r="1.1"/>
<circle cx="140.4" cy="128.6" r="1.75"/>
<circle cx="176.4" cy="128.6" r="1.76"/>
<circle cx="176.4" cy="128.6" r="1.1"/>
<circle cx="212.4" cy="128.6" r="1.1"/>
<circle cx="212.4" cy="128.6" r="1.75"/>
<circle cx="248.4" cy="128.6" r="1.76"/>
<circle cx="248.4" cy="128.6" r="1.09"/>
<circle cx="284.4" cy="128.6" r="1.1"/>
<circle cx="284.4" cy="128.6" r="1.75"/>
<circle cx="320.4" cy="128.6" r="1.76"/>
<circle cx="320.4" cy="128.6" r="1.09"/>
<circle cx="523.7" cy="404" r="1.62"/>
<circle cx="523.7" cy="404" r="3.3"/>
</g>
<path d="M529 404h1M529.2 403.7l.7 .7M529.5 403.5v1M529.9 403.7l-.7 .7M538.1 404h1.1M538.3 403.7l.7 .7M538.7 403.5v1M539 403.7l-.7 .7" fill="none" stroke="#c0c0c0" stroke-width=".32"/>
<g fill="none" stroke="#000" stroke-width=".32" stroke-dasharray="15.2 1.3 1.3 1.3" stroke-linecap="butt">
<path d="M139.4 128.6h-1.2M140.4 127.6v-1.2M140.4 129.6v1.3M141.4 128.6h1.3M175.4 128.6h-1.2M176.4 127.6v-1.2M176.4 129.6v1.3M177.4 128.6h1.3M211.4 128.6h-1.2M212.4 127.6v-1.2M212.4 129.6v1.3M213.4 128.6h1.3"/>
<path d="M247.4 128.6h-1.2M248.4 127.6v-1.2M248.4 129.6v1.3M249.4 128.6h1.3M283.4 128.6h-1.2M284.4 127.6v-1.2M284.4 129.6v1.3M285.4 128.6h1.3M319.4 128.6h-1.2M320.4 127.6v-1.2M320.4 129.6v1.3M321.4 128.6h1.3"/>
</g>
<path d="M519.5 404h20.1" fill="none" stroke="#000" stroke-width=".32" stroke-dasharray="15.2 1.3 1.3 1.3" stroke-dashoffset="7.1" stroke-linecap="butt"/>
<path d="M523.7 408.8v-9.2" fill="none" stroke="#000" stroke-width=".32" stroke-dasharray="15.2 1.3 1.3 1.3" stroke-dashoffset="12.6" stroke-linecap="butt"/>
<g fill="none" stroke="#c0c0c0" stroke-width=".35">
<path d="M52 5v5M102 5v5M152 5v5M202 5v5M252 5v5M302 0v10M352 5v5M402 5v5M452 5v5M455.5 10v344.5M502 5v5M534.3 10v344.5"/>
<path d="M552 5v5M558.8 10v344.5M455.5 36.6h128.5M455.5 50.9h128.5M15 60h5M584 60h5M15 110h5M584 110h5M15 160h5M584 160h5M10 210h10M584 210h10"/>
<path d="M15 260h5M584 260h5M15 310h5M584 310h5M15 360h5M584 360h5M52 410v5M102 410v5M152 410v5M202 410v5M252 410v5M302 410v10"/>
<path d="M352 410v5M402 410v5M452 410v5M502 410v5M502 411.6v4.1M552 410v5"/>
</g>
<g fill="none" stroke="#c0c0c0" stroke-width=".5">
<path d="M455.5 22.1h128.5M492.9 354.5v55.5M584 354.5h-177.4v55.5M406.6 372.5h177.4M406.6 379.5h177.4M406.6 363.5h86.3M428 372.5v26.5M447 372.5v26.5M471.5 372.5v26.5M543 379.5v36.2M406.6 392.5h177.4M406.6 386h177.4"/>
<path d="M406.6 399h177.4M516.9 399v11M406.6 404.5h86.3M477.3 404.5v5.5M543 405.5h41"/>
</g>
<path d="M15 5.7h574v410h-574zM20 10h564v400h-564zM20 366.3h386.6M44.2 366.3v8.6h-24.2M217.5 366.3v43.7M288.3 366.3v9h-70.8" fill="none" stroke="#c0c0c0" stroke-width=".7"/>
<g fill="#000">
<path d="M130.5 115.8l3.3-.5a.51 .51 0 0 0-.5 .5 .51 .51 0 0 0 .5 .5zM327 115.3l3.3 .5-3.3 .5a.51 .51 0 0 0 .5-.5 .51 .51 0 0 0-.5-.5z"/>
<path d="M76.3 120.1l3.3 .5-3.3 .5a.49 .49 0 0 0 .5-.5 .49 .49 0 0 0-.5-.5zM85.6 120.6l3.3-.5a.49 .49 0 0 0-.5 .5 .49 .49 0 0 0 .5 .5z"/>
<path d="M76.1 132.8l.5 3.3a.49 .49 0 0 0-.5-.4 .49 .49 0 0 0-.5 .4zM75.6 122.5a.49 .49 0 0 0 .5 .5 .49 .49 0 0 0 .5-.5l-.5 3.3z"/>
</g>
<g font-size="5.3">
<text x="33.1" y="8.9">12</text>
<text x="74.1" y="8.9">11</text>
<text x="124.1" y="8.9">10</text>
<text x="175.6" y="8.9">9</text>
<text x="225.6" y="8.9">8</text>
<text x="275.6" y="8.9">7</text>
<text x="325.6" y="8.9">6</text>
<text x="375.6" y="8.9">5</text>
<text x="425.6" y="8.9">4</text>
<text x="475.6" y="8.9">3</text>
<text x="525.6" y="8.9">2</text>
<text x="566.6" y="8.9">1</text>
<text x="15.7" y="36.4">H</text>
<text x="584.7" y="36.4">H</text>
<text x="15.2" y="86.4">G</text>
<text x="584.2" y="86.4">G</text>
<text x="16.2" y="136.4">F</text>
<text x="585.2" y="136.4">F</text>
<text x="16.1" y="186.4">E</text>
<text x="585.1" y="186.4">E</text>
<text x="15.5" y="236.4">D</text>
<text x="584.5" y="236.4">D</text>
<text x="15.4" y="286.4">C</text>
<text x="584.4" y="286.4">C</text>
<text x="16" y="336.4">B</text>
<text x="585" y="336.4">B</text>
<text x="15.5" y="386.4">A</text>
<text x="584.5" y="386.4">A</text>
<text x="33.1" y="413.9">12</text>
<text x="74.1" y="413.9">11</text>
<text x="124.1" y="413.9">10</text>
<text x="175.6" y="413.9">9</text>
<text x="225.6" y="413.9">8</text>
<text x="275.6" y="413.9">7</text>
<text x="325.6" y="413.9">6</text>
<text x="375.6" y="413.9">5</text>
<text x="425.6" y="413.9">4</text>
<text x="475.6" y="413.9">3</text>
<text x="525.6" y="413.9">2</text>
<text x="566.6" y="413.9">1</text>
</g>
<g font-size="5">
<text x="23.8" y="17.2">DRAWING</text>
<text x="470" y="17.4">REV DESCRIPTION</text>
<text x="540.2" y="17.4">DATE</text>
<text x="562.8" y="17.4">REV NO</text>
<text x="21.6" y="371.8">NOTE :</text>
<text x="218.9" y="371.8">SPECIAL INSTRUCTION'S :</text>
</g>
<g font-size="4.9">
<text x="90.1" y="119.4">30.00</text>
<text x="205.8" y="114.6">1000.00</text>
<text x="74.9" y="148.4" transform="rotate(-90 74.9 148.4)">35.00</text>
</g>
<g font-size="4.2">
<text x="537.1" y="27.6">30-07-2025</text>
<text x="562.8" y="27.6">REV 07</text>
<text x="247.6" y="42.8">ITEM NO.</text>
<text x="278.2" y="42.8">PART NUMBER</text>
<text x="340.2" y="42.8">DESCRIPTION</text>
<text x="397.1" y="42.8">QTY.</text>
<text x="255.8" y="50.1">1</text>
<text x="270.3" y="50.1">.Rev_02_RACK..</text>
<text x="400.9" y="50.1">3</text>
<text x="408.3" y="360.3">TITLE - ROOF AUTOMATION</text>
<text x="408.3" y="368.2">DWG NO - NTPL-244-PM-001-00-00-00</text>
<text x="49.1" y="379.6">NAME - RACK</text>
<text x="49.1" y="384.8">ONE PANEL REQ QTY - 3 No'S</text>
<text x="49.1" y="390">TOTAL REQ QTY - 18 No'S.</text>
</g>
<text font-size="3.9" x="483.2" y="407.7">A2</text>
<g font-size="3.5">
<text x="457" y="40.6">1.</text>
<text x="541.5" y="361.3">NIHVA TECHNOLOGIES</text>
<text x="541.5" y="364.9">PVT.LTD.PUNE</text>
<text x="430.9" y="377">NAME</text>
<text x="449.6" y="377">SIGNATURE</text>
<text x="477" y="377">DATE</text>
<text x="495" y="377">PRODUCT - RETRACTABLE ROOF</text>
<text x="495" y="383.3">PROJECT NO - NTPL-244-PM</text>
<text x="545.1" y="383.3">REVISION - 07</text>
<text x="413.3" y="384.1">DRAWN</text>
<text x="433.7" y="384.1">V.W.</text>
<text x="473.3" y="384.1">30-07-2025</text>
<text x="545.1" y="389.8">WEIGHT -</text>
<text x="434.1" y="390.6">S.P.</text>
<text x="474.1" y="390.6">31-07-2025</text>
<text x="415.1" y="396.9">APPV'D</text>
<text x="434.6" y="396.9">V.T.</text>
<text x="474.1" y="396.5">31-07-2025</text>
<text x="494.8" y="396.5">MATRIAL -</text>
</g>
<text font-size="3.2" x="495" y="389.6">SITE LOCATION - AHMEDABAD</text>
<g font-size="2.8">
<text x="541.5" y="368.3">Website - www.nihva.com</text>
<text x="417.6" y="390.6">CHK'D</text>
<text x="546.1" y="396.5">QTY - 01</text>
<text x="547.6" y="401.7">SCALE :</text>
<text x="407.7" y="402.2">If any queries contact -</text>
<text x="407.7" y="407.7">ALL DIMENSION ARE IN mm</text>
<text x="438.4" y="402.2">design.nihva@gmail.com</text>
<text x="494.8" y="402.7">PROJECTION</text>
<text x="494.8" y="406.5">METHOD:</text>
</g>
<text font-size="2" x="557.8" y="407.8">SHEET 9 OF 9</text>
</svg>
